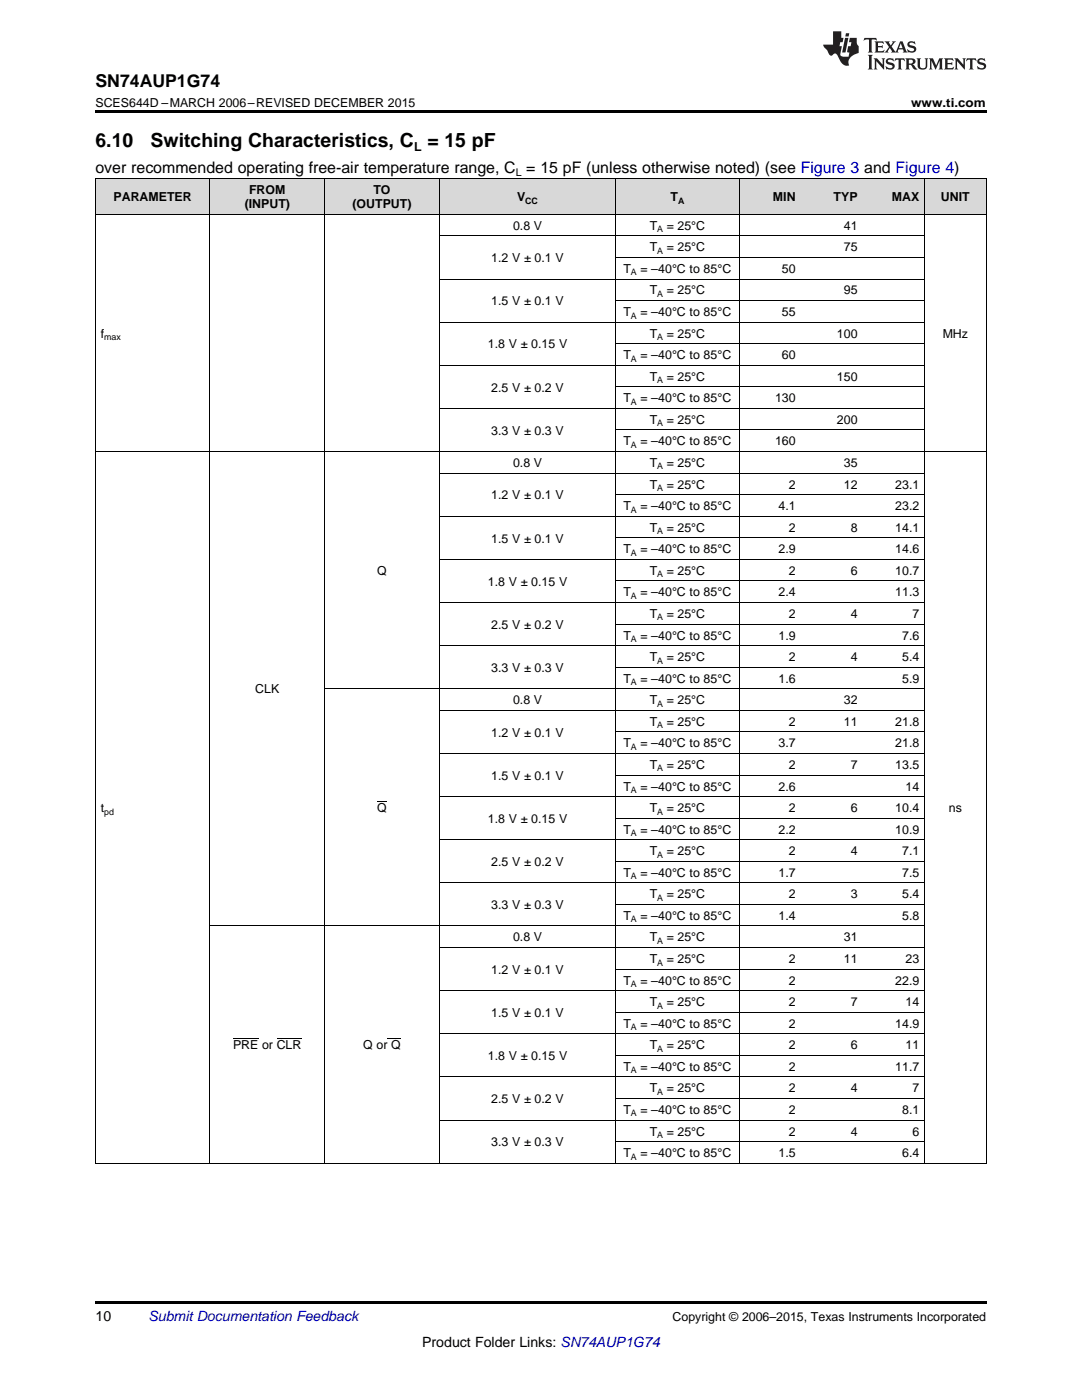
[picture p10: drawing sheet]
<svg xmlns="http://www.w3.org/2000/svg" width="216mm" height="279mm" viewBox="0 0 216 279" stroke-linecap="round" stroke-linejoin="round" font-family="sans-serif">
<g fill="#d8d8d8">
<path d="M19 35.7h22.9v7.1h-22.9z"/>
<path d="M41.9 35.7h22.9v7.1h-22.9z"/>
<path d="M64.8 35.7h22.9v7.1h-22.9z"/>
<path d="M87.7 35.7h35.2v7.1h-35.2z"/>
<path d="M122.9 35.7h24.6v7.1h-24.6z"/>
<path d="M147.5 35.7h12.4v7.1h-12.4z"/>
<path d="M159.9 35.7h12.3v7.1h-12.3z"/>
<path d="M172.2 35.7h12.3v7.1h-12.3z"/>
<path d="M184.5 35.7h12.3v7.1h-12.3z"/>
</g>
<path d="M19 22h177.8v.5h-177.8zM19 232.2h.2zM64.7 232.2h.1zM87.6 232.2h.1zM122.8 232.2h.1zM147.4 232.2h.1zM159.8 232.2h.1zM172.1 232.2h.1zM184.4 232.2h.1zM196.7 232.2h.1zM19 259.7h177.8v.5h-177.8z" fill="#000"/>
<g fill="none" stroke="#000" stroke-width=".2">
<path d="M19 35.6h177.8M19.1 35.7v196.5M41.9 35.7v196.5M64.8 35.7v196.5M87.6 35.7v196.5M122.9 35.7v196.5M147.5 35.7v196.5M184.4 35.7v196.5M196.8 35.7v196.5M19 42.8h177.8M87.7 55.7h96.8M87.7 47.1h96.8"/>
<path d="M122.9 60h61.6M122.9 51.4h61.6M87.7 72.9h96.8M87.7 64.3h96.8M122.9 77.2h61.6M122.9 68.6h61.6M19 90.1h177.8M87.7 94.4h96.8M87.7 81.5h96.8M122.9 98.7h61.6M122.9 85.8h61.6M87.7 111.6h96.8"/>
<path d="M87.7 103h96.8M122.9 115.9h61.6M122.9 107.3h61.6M64.8 137.5h119.7M87.7 128.9h96.8M87.7 120.2h96.8M122.9 133.2h61.6M122.9 124.5h61.6M87.7 159h96.8M87.7 150.4h96.8M87.7 141.8h96.8M122.9 154.7h61.6"/>
<path d="M122.9 146.1h61.6M87.7 176.2h96.8M87.7 167.6h96.8M122.9 171.9h61.6M122.9 163.3h61.6M41.9 184.8h142.6M87.7 197.7h96.8M87.7 189.1h96.8M122.9 193.4h61.6M122.9 180.5h61.6M87.7 214.9h96.8M87.7 206.3h96.8"/>
<path d="M122.9 219.2h61.6M122.9 210.6h61.6M122.9 202h61.6M19 232.1h177.8M87.7 223.5h96.8M122.9 227.8h61.6"/>
</g>
<g fill="#231f20">
<path d="M172.5 7.6l-.1 .5 .4-.2h.6v.1v2.1l-.2 .4h.9l-.2-.4v-2.1l.1-.1h.5l.5 .2-.2-.5zM174.5 8.3l.2 .3v1.5l-.2 .4h1.8l.2-.6a1.04 1.04 0 0 1-1.3 .2v-.7h.6l.3 .2v-.6l-.3 .2h-.6v-.6l.8-.1 .4 .3-.2-.5zM176.5 8.3l.9 1.1-.9 1.1h.8l-.2-.2 .4-.7 .5 .7-.2 .2h1.5l-.2-.2 .2-.4h.9l.1 .4-.2 .2h1l-.3-.3-.7-1.9h-.5l-.9 2-.8-1 .9-1h-.8l.1 .3-.4 .5-.3-.6 .1-.2zM179.7 8.6l.4 1h-.7zM181.3 8.4a.63 .63 0 0 0-.2 .7 .63 .63 0 0 0 .6 .4l.6 .2 .1 .2a.75 .75 0 0 1-.7 .4 .75 .75 0 0 1-.6-.5l.1 .7 .1-.1a1.11 1.11 0 0 0 1.5-.6 1.13 1.13 0 0 0-1.2-.8l-.1-.4a1.04 1.04 0 0 1 1.2 .2l-.2-.5-.2 .1-.4-.2zM173.2 10.9l.2 .4v2.2l-.2 .4h1l-.3-.4v-2.2l.3-.4zM174.3 11.6l.3 .4v1.5l-.3 .4h.8l-.2-.4v-1.3l1.5 1.7v-1.9l.2-.4h-.7l.2 .4v.9l-1.1-1.3zM177 11.8a.62 .62 0 0 0-.2 .7 .62 .62 0 0 0 .6 .4l.6 .1 .1 .3a.76 .76 0 0 1-.7 .3 .76 .76 0 0 1-.7-.4l.2 .7 .1-.1a1.11 1.11 0 0 0 1.5-.6 1.13 1.13 0 0 0-1.2-.8l-.1-.4a1.04 1.04 0 0 1 1.2 .2l-.2-.6-.2 .1-.5-.1zM178.7 11.6l-.2 .6a.61 .61 0 0 1 .8-.3v1.6l-.2 .4h.9l-.2-.4v-1.6a.63 .63 0 0 1 .7 .3l-.1-.6zM180.6 11.6l.3 .4v1.5l-.3 .4h1l-.2-.2-.1-.8 .6 .2a.76 .76 0 0 0 1.2 .7l-1-1a.58 .58 0 0 0 .6-.5 .58 .58 0 0 0-.5-.6zM181.4 11.9h.1a.45 .45 0 0 1 .5 .1 .45 .45 0 0 1 .1 .5l-.8 .2zM182.9 11.6l.2 .2a2.17 2.17 0 0 0 .3 1.9 .99 .99 0 0 0 1.6-.6v-1.1l.2-.4h-.7l.2 .2a1.92 1.92 0 0 1-.2 1.8 .6 .6 0 0 1-.9-.5v-1.1l.2-.4zM185.4 11.6l.2 .4v1.5l-.2 .4h.7l-.2-.4v-1.4l.8 1.8 .8-1.8v1.4l-.2 .4h.9l-.2-.4v-1.5l.2-.4h-.8l-.6 1.5-.6-1.5zM188.4 11.6l.2 .4v1.5l-.2 .4h1.8l.1-.6a1.04 1.04 0 0 1-1.2 .1v-.6h.5l.4 .2v-.6l-.4 .2h-.5v-.7h.8l.3 .3-.1-.6zM190.5 11.6l.2 .4v1.5l-.2 .4h.7l-.2-.4v-1.3l1.5 1.7v-1.9l.2-.4h-.7l.2 .4v.9l-1.1-1.3zM192.9 11.6l-.1 .6a.61 .61 0 0 1 .7-.3l.1 1.6-.3 .4h1l-.3-.4 .1-1.6a.63 .63 0 0 1 .7 .3l-.1-.6zM195.2 11.8a.62 .62 0 0 0-.2 .7 .62 .62 0 0 0 .6 .4l.6 .1 .1 .3a.76 .76 0 0 1-.7 .3 .76 .76 0 0 1-.6-.4l.1 .7 .1-.1a1.11 1.11 0 0 0 1.6-.6 1.13 1.13 0 0 0-1.3-.8l-.1-.4a1.04 1.04 0 0 1 1.2 .2l-.1-.6-.2 .1-.5-.1z"/>
<path d="M166.2 6.3v2.6h-1.9v.4l.8 .9a.91 .91 0 0 0 1 .8 .56 .56 0 0 1 .5-.3 .56 .56 0 0 1 .5 .3l.4 .8a1.53 1.53 0 0 0 1.9 1.2 1.54 1.54 0 0 1 1-2.1l.9-.3v-1.4a1.52 1.52 0 0 1-.4-1.6h-1.3l-.2 .8h.5l-.2 .8h-.5l-.1 1v.2l.4 .1-.2 .8a1.93 1.93 0 0 1-1.6-.3l.3-1.8h-.5l.2-.8h.4l.2-.8h-.4v-1.3zM168.6 7.6l-.6 2.9h.7l.6-2.9zM168.8 6.6l-.1 .7h.6l.2-.7z"/>
</g>
<path d="M46.5 207.3h5M55.2 207.3h4.9M77.3 207.3h2.6" fill="none" stroke="#000" stroke-width=".2"/>
<path d="M75.3 159.8h1.9v.2h-1.9z" fill="#000"/>
<g font-size="3.9">
<text x="19" y="29.3">6.10</text>
<text x="30.1" y="29.3">Switching Characteristics, C = 15 pF</text>
</g>
<text font-size="3.5" x="19" y="17.3">SN74AUP1G74</text>
<text font-size="3.2" x="19" y="34.4">over recommended operating free-air temperature range, C = 15 pF (unless otherwise noted) (see Figure 3 and Figure 4)</text>
<g font-size="2.8">
<text x="19" y="263.6">10</text>
<text x="84.2" y="268.9">Product Folder Links: SN74AUP1G74</text>
</g>
<text font-size="2.8" fill="#0000c8" x="29.6" y="263.6">Submit Documentation Feedback</text>
<g font-size="2.5">
<text x="19" y="21.4">SCES644D –MARCH 2006–REVISED DECEMBER 2015</text>
<text x="181.8" y="21.4">www.ti.com</text>
<text x="82.6" y="30.1">L</text>
<text x="22.6" y="40.1">PARAMETER</text>
<text x="48.8" y="41.6">(INPUT)</text>
<text x="49.7" y="38.7">FROM</text>
<text x="70.3" y="41.6">(OUTPUT)</text>
<text x="74.5" y="38.7">TO</text>
<text x="103.2" y="40.1">V</text>
<text x="133.8" y="40.1">T</text>
<text x="154.2" y="40.1">MIN</text>
<text x="166.3" y="40.1">TYP</text>
<text x="177.9" y="40.1">MAX</text>
<text x="187.7" y="40.1">UNIT</text>
<text x="102.4" y="45.9">0.8 V</text>
<text x="129.6" y="45.9">T</text>
<text x="133" y="45.9">= 25°C</text>
<text x="168.4" y="45.9">41</text>
<text x="98" y="52.3">1.2 V ± 0.1 V</text>
<text x="129.6" y="50.2">T</text>
<text x="133" y="50.2">= 25°C</text>
<text x="168.4" y="50.2">75</text>
<text x="124.4" y="54.5">T</text>
<text x="127.8" y="54.5">= –40°C to 85°C</text>
<text x="129.6" y="58.8">T</text>
<text x="133" y="58.8">= 25°C</text>
<text x="156" y="54.5">50</text>
<text x="168.4" y="58.8">95</text>
<text x="98" y="60.9">1.5 V ± 0.1 V</text>
<text x="124.4" y="63.1">T</text>
<text x="127.8" y="63.1">= –40°C to 85°C</text>
<text x="156" y="63.1">55</text>
<text x="20.1" y="67.4">f</text>
<text x="97.4" y="69.5">1.8 V ± 0.15 V</text>
<text x="124.4" y="71.7">T</text>
<text x="127.8" y="71.7">= –40°C to 85°C</text>
<text x="129.6" y="67.4">T</text>
<text x="133" y="67.4">= 25°C</text>
<text x="156" y="71.7">60</text>
<text x="167" y="67.4">100</text>
<text x="188.1" y="67.4">MHz</text>
<text x="129.6" y="76">T</text>
<text x="133" y="76">= 25°C</text>
<text x="167" y="76">150</text>
<text x="98" y="78.1">2.5 V ± 0.2 V</text>
<text x="124.4" y="80.3">T</text>
<text x="127.8" y="80.3">= –40°C to 85°C</text>
<text x="154.7" y="80.3">130</text>
<text x="98" y="86.7">3.3 V ± 0.3 V</text>
<text x="124.4" y="88.9">T</text>
<text x="127.8" y="88.9">= –40°C to 85°C</text>
<text x="129.6" y="84.6">T</text>
<text x="133" y="84.6">= 25°C</text>
<text x="154.7" y="88.9">160</text>
<text x="167" y="84.6">200</text>
<text x="102.4" y="93.2">0.8 V</text>
<text x="129.6" y="93.2">T</text>
<text x="133" y="93.2">= 25°C</text>
<text x="168.4" y="93.2">35</text>
<text x="98" y="99.7">1.2 V ± 0.1 V</text>
<text x="124.4" y="101.8">T</text>
<text x="127.8" y="101.8">= –40°C to 85°C</text>
<text x="129.6" y="97.5">T</text>
<text x="133" y="97.5">= 25°C</text>
<text x="155.4" y="101.8">4.1</text>
<text x="157.4" y="97.5">2</text>
<text x="168.4" y="97.5">12</text>
<text x="178.6" y="97.5">23.1</text>
<text x="178.6" y="101.8">23.2</text>
<text x="129.6" y="106.1">T</text>
<text x="133" y="106.1">= 25°C</text>
<text x="157.4" y="106.1">2</text>
<text x="169.8" y="106.1">8</text>
<text x="178.6" y="106.1">14.1</text>
<text x="98" y="108.3">1.5 V ± 0.1 V</text>
<text x="124.4" y="110.4">T</text>
<text x="127.8" y="110.4">= –40°C to 85°C</text>
<text x="155.4" y="110.4">2.9</text>
<text x="178.6" y="110.4">14.6</text>
<text x="75.3" y="114.7">Q</text>
<text x="97.4" y="116.9">1.8 V ± 0.15 V</text>
<text x="124.4" y="119">T</text>
<text x="127.8" y="119">= –40°C to 85°C</text>
<text x="129.6" y="114.7">T</text>
<text x="133" y="114.7">= 25°C</text>
<text x="155.4" y="119">2.4</text>
<text x="157.4" y="114.7">2</text>
<text x="169.8" y="114.7">6</text>
<text x="178.6" y="114.7">10.7</text>
<text x="178.6" y="119">11.3</text>
<text x="98" y="125.5">2.5 V ± 0.2 V</text>
<text x="129.6" y="123.3">T</text>
<text x="133" y="123.3">= 25°C</text>
<text x="157.4" y="123.3">2</text>
<text x="169.8" y="123.3">4</text>
<text x="182.1" y="123.3">7</text>
<text x="124.4" y="127.6">T</text>
<text x="127.8" y="127.6">= –40°C to 85°C</text>
<text x="129.6" y="131.9">T</text>
<text x="133" y="131.9">= 25°C</text>
<text x="155.4" y="127.6">1.9</text>
<text x="157.4" y="131.9">2</text>
<text x="169.8" y="131.9">4</text>
<text x="180" y="127.6">7.6</text>
<text x="180" y="131.9">5.4</text>
<text x="98" y="134.1">3.3 V ± 0.3 V</text>
<text x="124.4" y="136.2">T</text>
<text x="127.8" y="136.2">= –40°C to 85°C</text>
<text x="155.4" y="136.2">1.6</text>
<text x="180" y="136.2">5.9</text>
<text x="50.9" y="138.4">CLK</text>
<text x="102.4" y="140.5">0.8 V</text>
<text x="129.6" y="140.5">T</text>
<text x="133" y="140.5">= 25°C</text>
<text x="168.4" y="140.5">32</text>
<text x="98" y="147">1.2 V ± 0.1 V</text>
<text x="124.4" y="149.2">T</text>
<text x="127.8" y="149.2">= –40°C to 85°C</text>
<text x="129.6" y="144.9">T</text>
<text x="133" y="144.9">= 25°C</text>
<text x="155.4" y="149.2">3.7</text>
<text x="157.4" y="144.9">2</text>
<text x="168.4" y="144.9">11</text>
<text x="178.6" y="144.9">21.8</text>
<text x="178.6" y="149.2">21.8</text>
<text x="98" y="155.6">1.5 V ± 0.1 V</text>
<text x="129.6" y="153.5">T</text>
<text x="133" y="153.5">= 25°C</text>
<text x="157.4" y="153.5">2</text>
<text x="169.8" y="153.5">7</text>
<text x="178.6" y="153.5">13.5</text>
<text x="124.4" y="157.8">T</text>
<text x="127.8" y="157.8">= –40°C to 85°C</text>
<text x="155.4" y="157.8">2.6</text>
<text x="180.7" y="157.8">14</text>
<text x="20.1" y="162.1">t</text>
<text x="75.3" y="162.1">Q</text>
<text x="97.4" y="164.2">1.8 V ± 0.15 V</text>
<text x="124.4" y="166.4">T</text>
<text x="127.8" y="166.4">= –40°C to 85°C</text>
<text x="129.6" y="162.1">T</text>
<text x="133" y="162.1">= 25°C</text>
<text x="155.4" y="166.4">2.2</text>
<text x="157.4" y="162.1">2</text>
<text x="169.8" y="162.1">6</text>
<text x="178.6" y="162.1">10.4</text>
<text x="178.6" y="166.4">10.9</text>
<text x="189.3" y="162.1">ns</text>
<text x="98" y="172.8">2.5 V ± 0.2 V</text>
<text x="129.6" y="170.7">T</text>
<text x="133" y="170.7">= 25°C</text>
<text x="157.4" y="170.7">2</text>
<text x="169.8" y="170.7">4</text>
<text x="180" y="170.7">7.1</text>
<text x="124.4" y="175">T</text>
<text x="127.8" y="175">= –40°C to 85°C</text>
<text x="129.6" y="179.3">T</text>
<text x="133" y="179.3">= 25°C</text>
<text x="155.4" y="175">1.7</text>
<text x="157.4" y="179.3">2</text>
<text x="169.8" y="179.3">3</text>
<text x="180" y="175">7.5</text>
<text x="180" y="179.3">5.4</text>
<text x="98" y="181.4">3.3 V ± 0.3 V</text>
<text x="124.4" y="183.6">T</text>
<text x="127.8" y="183.6">= –40°C to 85°C</text>
<text x="155.4" y="183.6">1.4</text>
<text x="180" y="183.6">5.8</text>
<text x="102.4" y="187.9">0.8 V</text>
<text x="129.6" y="187.9">T</text>
<text x="133" y="187.9">= 25°C</text>
<text x="168.4" y="187.9">31</text>
<text x="98" y="194.3">1.2 V ± 0.1 V</text>
<text x="124.4" y="196.5">T</text>
<text x="127.8" y="196.5">= –40°C to 85°C</text>
<text x="129.6" y="192.2">T</text>
<text x="133" y="192.2">= 25°C</text>
<text x="157.4" y="192.2">2</text>
<text x="157.4" y="196.5">2</text>
<text x="168.4" y="192.2">11</text>
<text x="178.6" y="196.5">22.9</text>
<text x="180.7" y="192.2">23</text>
<text x="98" y="203">1.5 V ± 0.1 V</text>
<text x="129.6" y="200.8">T</text>
<text x="133" y="200.8">= 25°C</text>
<text x="157.4" y="200.8">2</text>
<text x="169.8" y="200.8">7</text>
<text x="180.7" y="200.8">14</text>
<text x="46.5" y="209.4">PRE or CLR</text>
<text x="72.5" y="209.4">Q or Q</text>
<text x="124.4" y="205.1">T</text>
<text x="127.8" y="205.1">= –40°C to 85°C</text>
<text x="129.6" y="209.4">T</text>
<text x="133" y="209.4">= 25°C</text>
<text x="157.4" y="205.1">2</text>
<text x="157.4" y="209.4">2</text>
<text x="169.8" y="209.4">6</text>
<text x="178.6" y="205.1">14.9</text>
<text x="180.7" y="209.4">11</text>
<text x="97.4" y="211.6">1.8 V ± 0.15 V</text>
<text x="124.4" y="213.7">T</text>
<text x="127.8" y="213.7">= –40°C to 85°C</text>
<text x="157.4" y="213.7">2</text>
<text x="178.6" y="213.7">11.7</text>
<text x="98" y="220.2">2.5 V ± 0.2 V</text>
<text x="129.6" y="218">T</text>
<text x="133" y="218">= 25°C</text>
<text x="157.4" y="218">2</text>
<text x="169.8" y="218">4</text>
<text x="182.1" y="218">7</text>
<text x="124.4" y="222.3">T</text>
<text x="127.8" y="222.3">= –40°C to 85°C</text>
<text x="129.6" y="226.6">T</text>
<text x="133" y="226.6">= 25°C</text>
<text x="157.4" y="222.3">2</text>
<text x="157.4" y="226.6">2</text>
<text x="169.8" y="226.6">4</text>
<text x="180" y="222.3">8.1</text>
<text x="182.1" y="226.6">6</text>
<text x="98" y="228.8">3.3 V ± 0.3 V</text>
<text x="124.4" y="230.9">T</text>
<text x="127.8" y="230.9">= –40°C to 85°C</text>
<text x="155.4" y="230.9">1.5</text>
<text x="180" y="230.9">6.4</text>
<text x="134.2" y="263.6">Copyright © 2006–2015, Texas Instruments Incorporated</text>
</g>
<text font-size="2.1" x="102.9" y="35.1">L</text>
<g font-size="1.8">
<text x="104.8" y="40.6">CC</text>
<text x="135.3" y="40.6">A</text>
<text x="131.1" y="46.4">A</text>
<text x="131.1" y="50.7">A</text>
<text x="125.9" y="55">A</text>
<text x="131.1" y="59.3">A</text>
<text x="125.9" y="63.6">A</text>
<text x="20.8" y="67.9">max</text>
<text x="131.1" y="67.9">A</text>
<text x="125.9" y="72.2">A</text>
<text x="131.1" y="76.5">A</text>
<text x="125.9" y="80.8">A</text>
<text x="125.9" y="89.4">A</text>
<text x="131.1" y="85.1">A</text>
<text x="131.1" y="93.7">A</text>
<text x="131.1" y="98">A</text>
<text x="125.9" y="102.3">A</text>
<text x="131.1" y="106.6">A</text>
<text x="125.9" y="110.9">A</text>
<text x="125.9" y="119.5">A</text>
<text x="131.1" y="115.2">A</text>
<text x="131.1" y="123.8">A</text>
<text x="125.9" y="128.1">A</text>
<text x="125.9" y="136.7">A</text>
<text x="131.1" y="132.4">A</text>
<text x="131.1" y="141">A</text>
<text x="125.9" y="149.6">A</text>
<text x="131.1" y="145.3">A</text>
<text x="131.1" y="154">A</text>
<text x="125.9" y="158.3">A</text>
<text x="20.8" y="162.6">pd</text>
<text x="125.9" y="166.9">A</text>
<text x="131.1" y="162.6">A</text>
<text x="131.1" y="171.2">A</text>
<text x="125.9" y="175.5">A</text>
<text x="131.1" y="179.8">A</text>
<text x="125.9" y="184.1">A</text>
<text x="131.1" y="188.4">A</text>
<text x="125.9" y="197">A</text>
<text x="131.1" y="192.7">A</text>
<text x="131.1" y="201.3">A</text>
<text x="125.9" y="205.6">A</text>
<text x="131.1" y="209.9">A</text>
<text x="125.9" y="214.2">A</text>
<text x="131.1" y="218.5">A</text>
<text x="125.9" y="222.8">A</text>
<text x="131.1" y="227.1">A</text>
<text x="125.9" y="231.4">A</text>
</g>
</svg>
